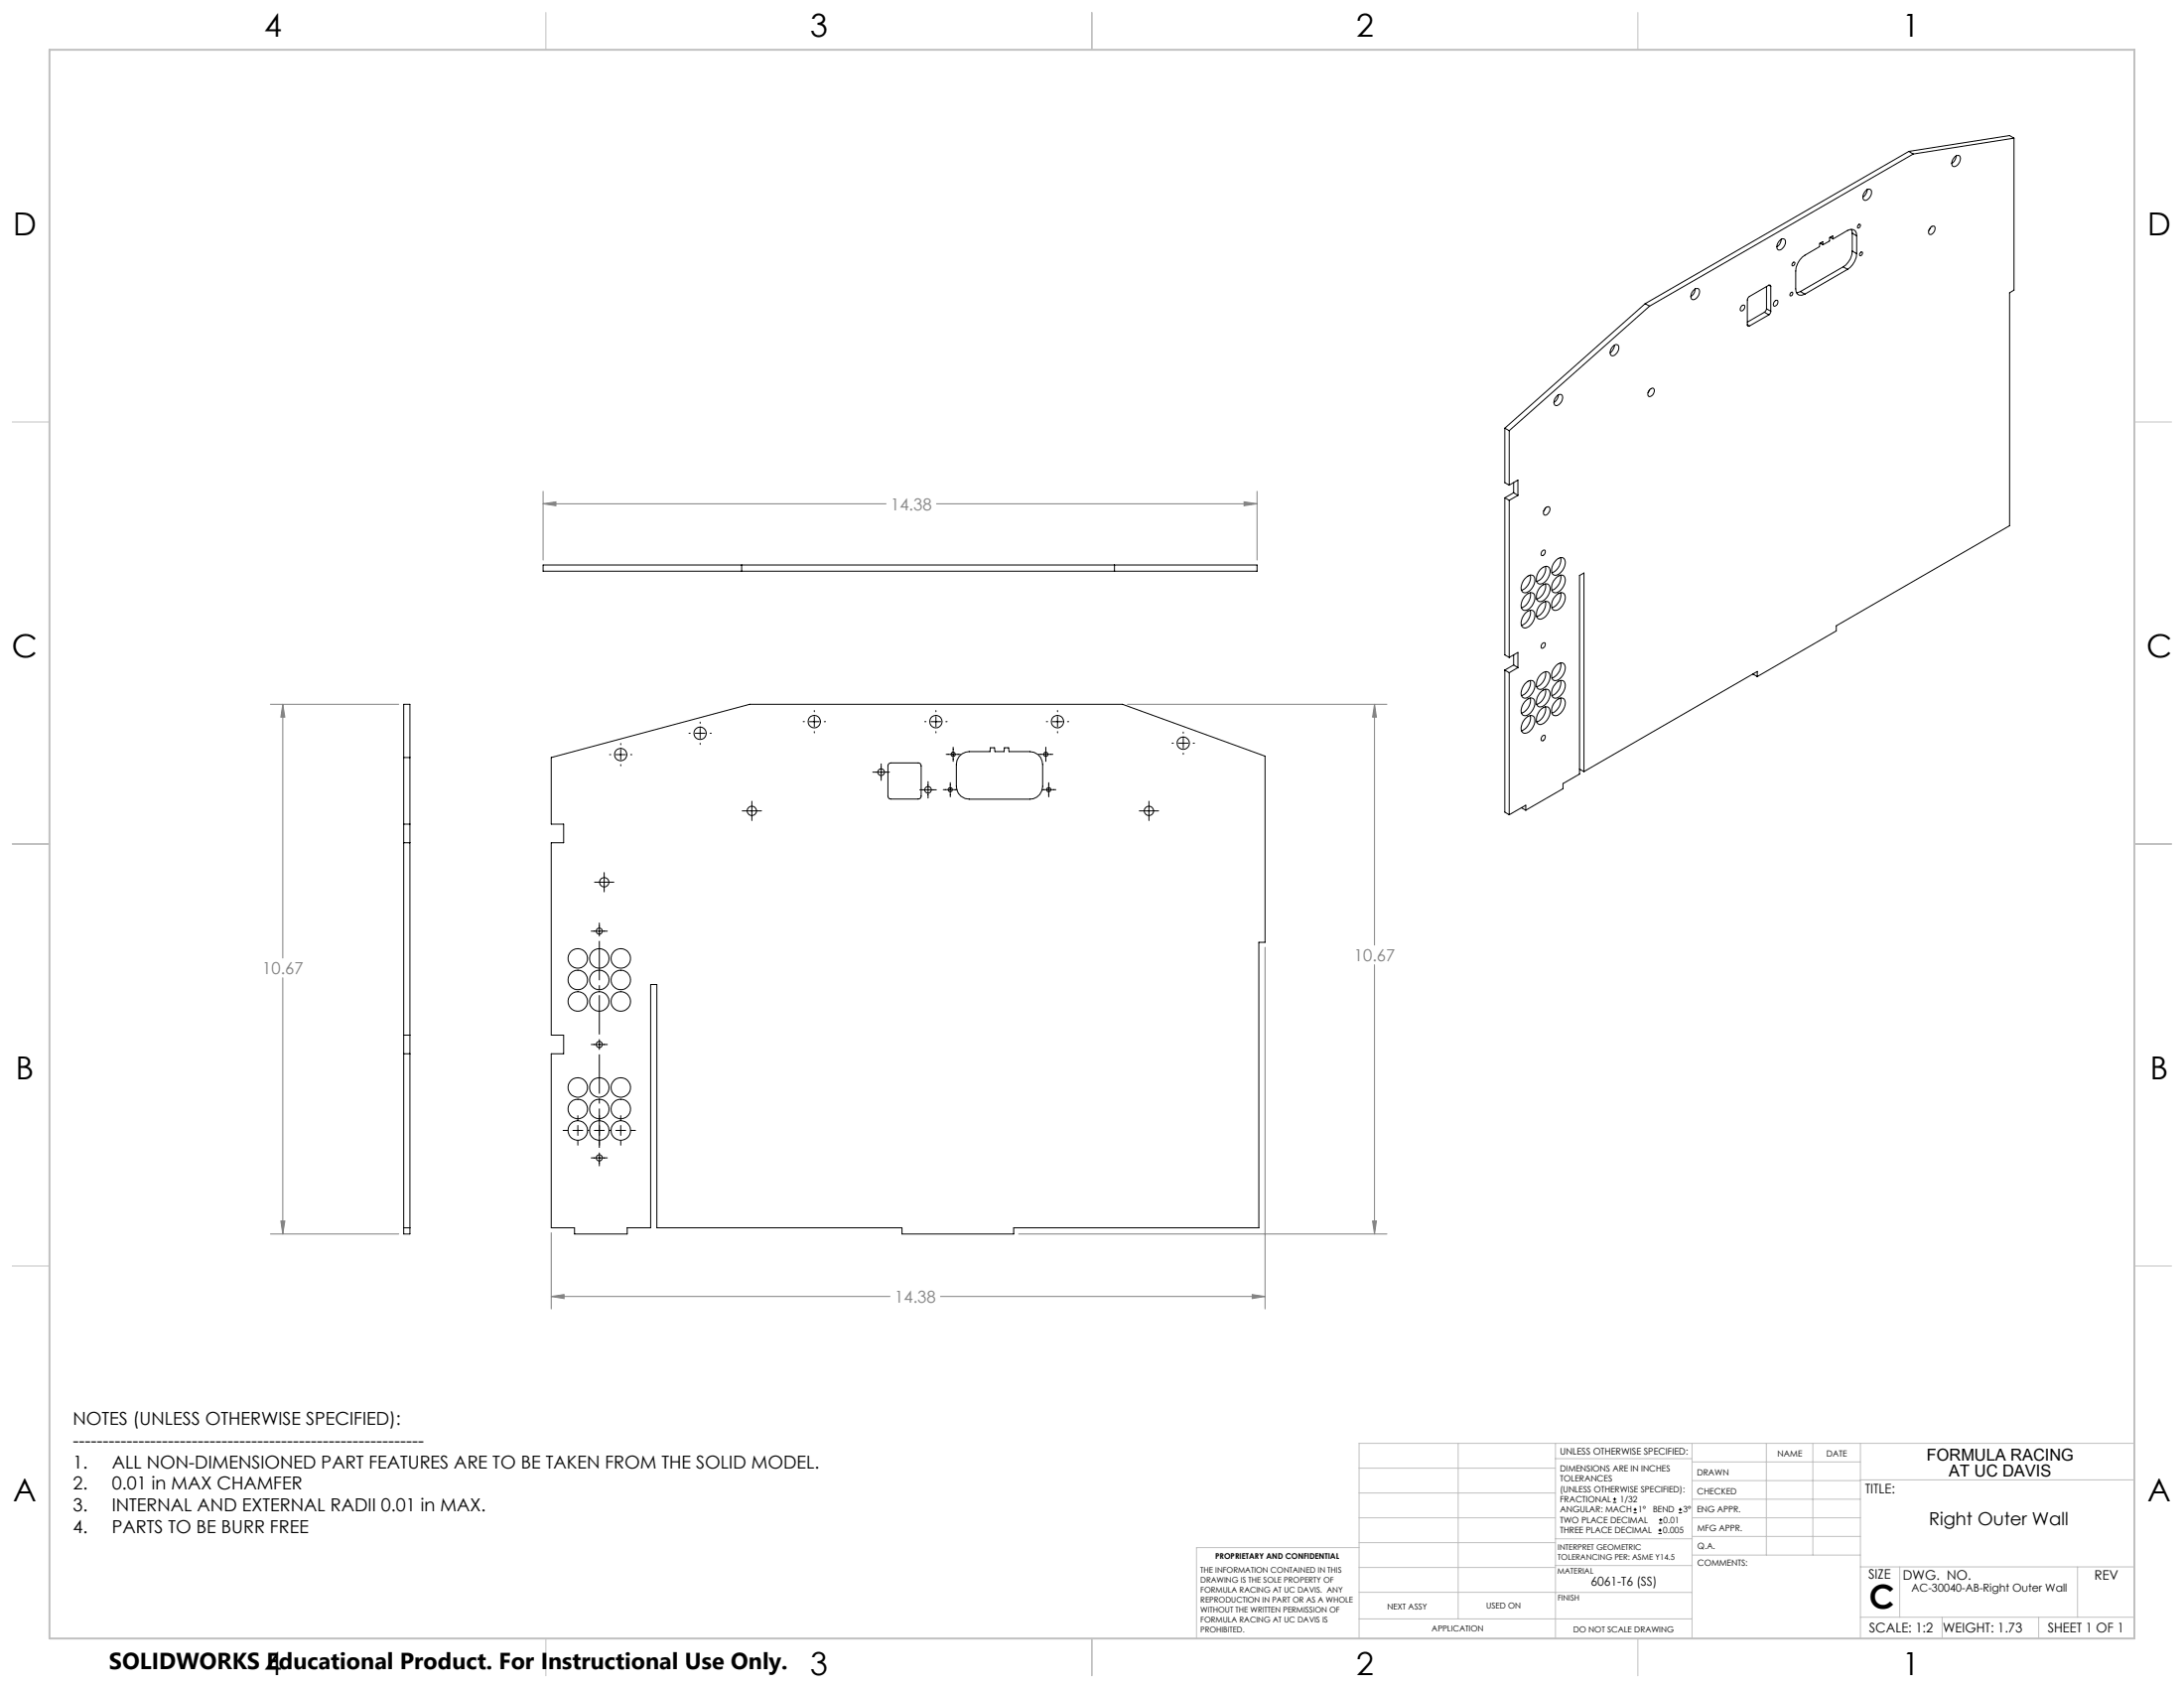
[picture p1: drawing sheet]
<svg xmlns="http://www.w3.org/2000/svg" width="559mm" height="432mm" viewBox="0 0 559 432" stroke-linecap="round" stroke-linejoin="round" font-family="sans-serif">
<g fill="none" stroke="#000" stroke-width=".25">
<path d="M488.4 38.7l1.1 .7M488.4 38.7l-67.5 39M489.5 39.4l-67.4 38.9M500.5 39.9l-.2 .9-.9 1M515.3 35.3l-25.8 4.1M515.3 35.3v38.9l-1.1 .7v59.6l-44.4 25.6v1.3l-20.2 11.7M515.3 35.3l-1.1-.6-25.8 4M473.7 58.7l.2 1M473.9 59.7l1.2 .6M473.9 59.7v4.5M475.6 57.4a.46 .46 0 0 1 .5 .5 .46 .46 0 0 1-.5 .4 .46 .46 0 0 1-.4-.4 .46 .46 0 0 1 .4-.5zM477.4 48.8a.83 .83 0 0 1 1.4 0 2.12 2.12 0 0 1-1.7 2.5 1.41 1.41 0 0 1 0-2.2z"/>
<path d="M477.7 48.5l-.4 1.3-.7 .6M493.9 58.2l-.4 .7M494 58.2a.65 .65 0 0 1 1.1-.2 1.41 1.41 0 0 1-1.5 1.9 1.3 1.3 0 0 1 .4-1.7zM500.1 40.1a.81 .81 0 0 1 1.2-.3 .81 .81 0 0 1 .2 1.2l-.1 .4a1.4 1.4 0 0 1-1.8 1.1 1.99 1.99 0 0 1 .5-2.4zM420.9 77.7l-35.9 31.8M420.9 77.7l1.2 .6M422.1 78.3l-35.9 31.9M433.4 74.2a.84 .84 0 0 1 1.4 0 2.06 2.06 0 0 1-1.7 2.5 1.39 1.39 0 0 1 0-2.2zM433.7 73.9l-.2 .9-.9 1.1M445.6 78.3l.7-.2a.97 .97 0 0 1-.9 1.4l-.1-.7zM451.4 79.9l1.2 .6M451.4 79.9l-4.3 2.5"/>
<path d="M452 79l-.6 .9M452 79l1.1 .6M452 73.3v5.7M452.6 73l.3-.1 .2 .4M452.6 73l-5 2.8-.4 .5-.1 6.8M452.6 73l.5 .3M453.1 79.6l-.5 .9M453.1 73.3v6.3M454.1 77l.7-.2a.99 .99 0 0 1-.9 1.5l-.2-.4zM455.4 61.5a.8 .8 0 0 1 1.4 0 2.12 2.12 0 0 1-1.7 2.5 1.53 1.53 0 0 1 .3-2.5zM455.8 61.2l-.1 .5a2.2 2.2 0 0 1-1.1 1.4M458.2 74.9l.3-.2a.52 .52 0 0 1 .1 .7 .52 .52 0 0 1-.6 .2z"/>
<path d="M458.7 67.2l.3-.2a.52 .52 0 0 1 .1 .7 .52 .52 0 0 1-.6 .2zM460.7 74.6l-1 .3M460.7 74.6l1.1 .6M465.7 62.2l.7 .4M466.4 62.6v-.8l-.8 .5-.1 .8-3.7 2.2a5.1 5.1 0 0 0-2.3 4v4.6a1.35 1.35 0 0 0 1.5 1.6l.8-.3M468.3 60.7l.7 .4M469 61.1l-.1-.7-.8 .4v.9l-1.7 .9M471.6 68.3l1.1 .6M471.6 68.3l-10.9 6.3M472.7 68.9l-10.9 6.3M473.9 64.2a4.9 4.9 0 0 1-2.3 4.1M473.9 64.2l1.2 .7"/>
<path d="M475.1 64.9a5.1 5.1 0 0 1-2.4 4M475.1 60.3a1.43 1.43 0 0 0-.7-1.5 1.43 1.43 0 0 0-1.7 .1l-3.7 2.2M475.1 60.3v4.6M476 64.6l.3-.1a.51 .51 0 0 1 .1 .6 .51 .51 0 0 1-.6 .2zM412.7 88.5a.8 .8 0 0 1 1.5 0 2.12 2.12 0 0 1-1.8 2.5 1.53 1.53 0 0 1 .3-2.5zM413.1 88.3l-.5 1.3-.6 .6M422.1 99.7l-.4 .7M422.1 99.6l.9-.3a1.32 1.32 0 0 1 0 1.4 1.32 1.32 0 0 1-1.2 .7 1.32 1.32 0 0 1 .3-1.8zM447.1 83.1l.2 .3h.3M447.1 83.1l.5 .3M452.6 80.5l-5 2.9M385 109.5l1.2 .7"/>
<path d="M385 109.5v14l1.2 .6M386.2 110.2v13.9M398.4 101.3a.84 .84 0 0 1 1.4 0 2.07 2.07 0 0 1-1.7 2.5 1.33 1.33 0 0 1 0-2.2zM398.7 101l-.2 .9-.9 1.1M385 127.4v40.1l1.2 .7M385 127.4l1.2 .6M386.2 128v40.2M386.2 124.1l2.2-1.3v3.9M387.3 126l1.1 .7M387.3 123.5v2.5M387.3 126l-2.3 1.4M388.4 126.7l-2.2 1.3"/>
<path d="M395.4 130l-.4 .7M395.4 130l.9-.4a1.32 1.32 0 0 1 0 1.5 1.32 1.32 0 0 1-1.2 .6 1.33 1.33 0 0 1 .3-1.7zM139 144.5h182.6v1.6h-182.6zM189.8 144.5v1.6M285.2 144.5v1.6M390.5 147.7a1.22 1.22 0 0 1 1.6-.5 1.22 1.22 0 0 1 .6 1.6 3.1 3.1 0 0 1-2.8 2.8 1.68 1.68 0 0 1-.4-2.4zM390.5 152.2a1.22 1.22 0 0 1 1.6-.5 1.22 1.22 0 0 1 .6 1.5 3.2 3.2 0 0 1-2.8 2.9 1.73 1.73 0 0 1-.4-2.5zM390.5 156.6a1.22 1.22 0 0 1 1.6-.5 1.22 1.22 0 0 1 .6 1.6 3.2 3.2 0 0 1-2.8 2.9 1.73 1.73 0 0 1-.4-2.5zM391.5 147.1a3.5 3.5 0 0 1-2.2 3.9M391.5 151.6a3.5 3.5 0 0 1-2.2 3.9M391.5 156.1a3.6 3.6 0 0 1-2.2 3.9M394.4 145.4a1.22 1.22 0 0 1 1.6-.5 1.22 1.22 0 0 1 .6 1.6 3.2 3.2 0 0 1-2.8 2.9 1.73 1.73 0 0 1-.5-2.5z"/>
<path d="M394.4 149.9a1.23 1.23 0 0 1 1.6-.5 1.23 1.23 0 0 1 .6 1.6 3.2 3.2 0 0 1-2.8 2.9 1.7 1.7 0 0 1-.5-2.5zM394.4 154.4a1.19 1.19 0 0 1 1.3-.5 1.19 1.19 0 0 1 .9 1.1 3.3 3.3 0 0 1-2.8 3.4 1.68 1.68 0 0 1-.5-2.5zM394.6 140.9l.5-.2a.74 .74 0 0 1 .2 .9 .74 .74 0 0 1-1 .4v-.5zM395.4 144.9a3.5 3.5 0 0 1-2.2 3.8M395.4 149.4a3.6 3.6 0 0 1-2.2 3.8M395.4 153.8a3.5 3.5 0 0 1-2.2 3.9M398.3 143.2a1.23 1.23 0 0 1 1.6-.5 1.23 1.23 0 0 1 .6 1.6 3.2 3.2 0 0 1-2.8 2.8 1.78 1.78 0 0 1-.5-2.4zM398.3 147.7a1.19 1.19 0 0 1 1.3-.6 1.19 1.19 0 0 1 .9 1.1 3.6 3.6 0 0 1-2.4 3.5 1.27 1.27 0 0 1-1-2 3.8 3.8 0 0 1 1.2-2zM398.3 152.2a1.22 1.22 0 0 1 1.6-.5 1.22 1.22 0 0 1 .6 1.5 3.2 3.2 0 0 1-2.8 2.9 1.81 1.81 0 0 1-.5-2.5zM399.3 142.6a3.6 3.6 0 0 1-2.2 3.9M399.3 147.1a3.5 3.5 0 0 1-2.2 3.9M399.3 151.6a3.5 3.5 0 0 1-2.2 3.9"/>
<path d="M385 171.4v36.4l1.2 .6M385 171.4l1.2 .7M386.2 168.2l2.2-1.3v3.9M386.2 172.1v36.3M387.3 167.5v2.6M387.3 170.1l1.1 .7M387.3 170.1l-2.3 1.3M388.4 170.8l-2.2 1.3M390.1 175a1.6 1.6 0 0 1 2.4-.6 3.2 3.2 0 0 1-2.6 4.2 1.68 1.68 0 0 1-.4-2.5zM390.5 179.1a1.22 1.22 0 0 1 1.6-.5 1.22 1.22 0 0 1 .6 1.6 3.1 3.1 0 0 1-2.8 2.9 1.68 1.68 0 0 1-.4-2.5zM391.5 174.1a3.6 3.6 0 0 1-2.2 3.8M391.5 178.6a3.5 3.5 0 0 1-2.2 3.8"/>
<path d="M394.4 172.4a1.22 1.22 0 0 1 1.6-.5 1.22 1.22 0 0 1 .6 1.6 3.1 3.1 0 0 1-2.8 2.8 1.68 1.68 0 0 1-.5-2.5zM394.4 176.8a1.22 1.22 0 0 1 1.6-.4 1.22 1.22 0 0 1 .6 1.5 3.2 3.2 0 0 1-2.8 2.9 1.73 1.73 0 0 1-.5-2.5zM394.6 164.6l.7-.2a.92 .92 0 0 1-.9 1.4l-.1-.7zM395.4 171.8a3.5 3.5 0 0 1-2.2 3.9M395.4 176.3a3.6 3.6 0 0 1-2.2 3.9M398.3 170.1a1.22 1.22 0 0 1 1.6-.5 1.22 1.22 0 0 1 .6 1.6 3.2 3.2 0 0 1-2.8 2.9 1.81 1.81 0 0 1-.5-2.5zM398.3 174.6a1.23 1.23 0 0 1 1.6-.5 1.23 1.23 0 0 1 .6 1.6 3.2 3.2 0 0 1-2.8 2.9 1.75 1.75 0 0 1-.5-2.5zM398.3 179.1a1.22 1.22 0 0 1 1.6-.5 1.22 1.22 0 0 1 .6 1.6 3.1 3.1 0 0 1-2.8 2.9 1.75 1.75 0 0 1-.5-2.5zM399.3 169.6a3.6 3.6 0 0 1-2.2 3.9M399.3 174.1a3.5 3.5 0 0 1-2.2 3.8M399.3 178.6a3.5 3.5 0 0 1-2.2 3.8M448.5 172.4h.1"/>
<path d="M448.5 172.4l1.1 .7M449.6 173.1v-1.3l-44.3 25.6M103.3 180.2h1.6v135.5h-1.6zM103.3 193.8h1.6M141 193.8l50.8-13.6h95.4l36.5 13.2v47.7h-1.6v73h-62.7v1.6h-28.6v-1.6h-62.7v-62.3h-1.6v62.3h-6v1.6h-13.5v-1.6h-6v-44.5h3.2v-4.8h-3.2v-49.2h3.2v-4.8h-3.2zM156 193h.3M157.6 193h2.5M158.8 190.2v.3M158.8 191.8v2.5M158.8 195.6v.3M161.4 193h.3M176.3 187.6h.3"/>
<path d="M177.9 187.6h2.5M179.1 184.7v.3M179.1 186.3v2.5M179.1 190.1v.3M181.7 187.6h.3M205.5 184.6h.3M207.1 184.6h2.5M208.4 181.8v.3M208.4 183.3v2.6M208.4 187.1v.4M210.9 184.6h.3M223.3 197.5h4.3"/>
<path d="M225.5 195.4v4.2M227.4 195.4l.5-.2h7a.72 .72 0 0 1 .8 .7v7.8a.72 .72 0 0 1-.8 .7h-7a.71 .71 0 0 1-.7-.7v-7.8zM236.6 184.6h.3M237.5 199.9v4.3M238.2 184.6h2.5M239.5 181.8v.3M239.5 183.3v2.6M239.5 187.1v.4M242 184.6h.3M242.1 193h3.6M243.9 191.1v3.7M245.4 193.5l.8-.7 1.8-.5h5.3l.1-1h1.1l.1 1h2.3l.1-1h1.1l.1 1h5.3a3.3 3.3 0 0 1 3.3 3.2v5.7a3.3 3.3 0 0 1-3.3 3.2h-15.5a3.3 3.3 0 0 1-3.3-3.2v-5.7l.2-1z"/>
<path d="M265.8 193h3.6M267.6 191.1v3.7M267.7 184.6h.3M269.3 184.6h2.6M270.6 181.8v.3M270.6 183.3v2.6M270.6 187.1v.4M273.1 184.6h.3M299.9 190.1h.3M301.5 190.1h2.5M302.8 187.3v.3M302.8 188.8v2.6"/>
<path d="M302.8 192.7v.3M305.3 190.1h.3M390.1 184a1.65 1.65 0 0 1 2.4-.7 3.2 3.2 0 0 1-2.6 4.3 1.73 1.73 0 0 1-.4-2.5zM391.5 183.1a3.6 3.6 0 0 1-2.2 3.8M394.4 181.3a1.23 1.23 0 0 1 1.6-.4 1.23 1.23 0 0 1 .6 1.6 3.2 3.2 0 0 1-2.8 2.8 1.7 1.7 0 0 1-.5-2.5zM394.6 188.3l.5-.2a.74 .74 0 0 1 .2 .9 .74 .74 0 0 1-1 .3v-.5zM395.4 180.8a3.6 3.6 0 0 1-2.2 3.9M404.1 196.7l1.2 .7M405.3 197.4v-50.8l-1.2 .6v50.8l-4.2 2.4v1.4l-9.5 5.5M103.3 215.6h1.6M103.3 210.8h1.6M189.9 207.4h4.9"/>
<path d="M192.4 205v4.9M235.3 202h4.3M241.3 202h3.6M243.1 200.2v3.6M266.5 202h3.7M268.3 200.2v3.6M291.5 207.4h4.9M294 205v4.9M389.3 206.6h.1M389.3 206.6l1.1 .7M390.4 207.3v-1.3l-4.2 2.4M151.3 238.2h4.1"/>
<path d="M152.1 225.7h5M153.4 236.1v3.4M154.6 223.2v4.9M103.3 269.6h1.6M103.3 264.8h1.6M151.3 267.2h4.1M153.4 265.9v2.6M144.1 289.2h1.2M146.6 289.2h2.5M147.8 285.4v1.2M147.8 287.9v2.5M147.8 291.7v1.2"/>
<path d="M151.3 296.2h4.1M152.1 289.2h2.5M153.4 285.4v1.2M153.4 287.9v2.5M153.4 291.7v1.2M153.4 294.9v3.3M157.6 289.2h2.5M158.8 285.4v1.2M158.8 287.9v2.5M158.8 291.7v1.2M161.4 289.2h1.2M103.3 314.1h1.6"/>
<path d="M412.7 384.3h.9M412.7 383.5h.9M413.1 383.1v.8M418 387h.8M418 386.2h.8M418.4 385.7v.9M424.3 392.3h.9M424.3 391.4h.9M424.5 389.6h.8M424.5 388.8h.8M424.7 391v.9M424.9 388.4v.8"/>
<path d="M429.5 387h.9M429.5 386.2h.9M429.9 385.7v.9"/>
<circle cx="158.8" cy="193" r="1.58"/>
<circle cx="179.1" cy="187.6" r="1.59"/>
<circle cx="208.3" cy="184.6" r="1.58"/>
<circle cx="225.4" cy="197.5" r=".86"/>
<circle cx="239.5" cy="184.6" r="1.58"/>
<circle cx="243.9" cy="193" r=".55"/>
<circle cx="267.6" cy="193" r=".55"/>
<circle cx="270.6" cy="184.6" r="1.58"/>
<circle cx="302.7" cy="190.1" r="1.58"/>
<circle cx="192.4" cy="207.4" r="1.2"/>
<circle cx="237.4" cy="202" r=".85"/>
<circle cx="243.1" cy="202" r=".54"/>
<circle cx="268.3" cy="202" r=".54"/>
<circle cx="294" cy="207.4" r="1.2"/>
<circle cx="153.3" cy="238.2" r=".78"/>
<circle cx="154.6" cy="225.7" r="1.2"/>
<circle cx="147.8" cy="245.2" r="2.49"/>
<circle cx="147.8" cy="250.7" r="2.49"/>
<circle cx="147.8" cy="256.2" r="2.49"/>
<circle cx="153.3" cy="245.2" r="2.5"/>
<circle cx="153.3" cy="250.7" r="2.5"/>
<circle cx="153.3" cy="256.2" r="2.5"/>
<circle cx="158.8" cy="245.2" r="2.5"/>
<circle cx="158.8" cy="250.7" r="2.5"/>
<circle cx="158.8" cy="256.2" r="2.5"/>
<circle cx="147.8" cy="278.2" r="2.49"/>
<circle cx="153.3" cy="278.2" r="2.5"/>
<circle cx="153.3" cy="267.2" r=".78"/>
<circle cx="158.8" cy="278.2" r="2.5"/>
<circle cx="147.8" cy="283.7" r="2.49"/>
<circle cx="147.8" cy="289.2" r="2.51"/>
<circle cx="153.3" cy="283.7" r="2.5"/>
<circle cx="153.3" cy="289.2" r="2.51"/>
<circle cx="153.3" cy="296.2" r=".78"/>
<circle cx="158.8" cy="283.7" r="2.5"/>
<circle cx="158.8" cy="289.2" r="2.51"/>
</g>
<g fill="none" stroke="#808080" stroke-width=".25">
<path d="M139 128.9l3.2-.5v1zM139 125.7v17.6M139 128.9h87.7M239.6 128.9h82M318.3 128.4l3.3 .5-3.3 .5zM321.6 125.7v17.6M69.2 180.2h32.8M72.4 180.2l.5 3.2h-1zM72.4 180.2v64.9M288.5 180.2h66.4M351.7 180.2l.5 3.2h-1zM351.7 180.2v61.6"/>
<path d="M72.4 250.1v65.6M323.7 242.3v92.5M351.7 246.8v68.9M69.2 315.7h32.8M71.9 312.3h1l-.5 3.4zM141 315.3v19.5M260.6 315.7h94.3M351.2 312.3h1l-.5 3.4zM141 331.6l3.3-.4v1zM141 331.6h86.7M240.6 331.6h83.1M320.4 331.2l3.3 .4-3.3 .6z"/>
</g>
<path d="M150.4 289.2h.4M155.9 289.2h.4" fill="none" stroke="#000" stroke-width=".25" stroke-dasharray="15.2 1.3 1.3 1.3" stroke-linecap="butt"/>
<path d="M153.4 264.6v-23.9M153.4 293.6v-23.9" fill="none" stroke="#000" stroke-width=".25" stroke-dasharray="15.2 1.3 1.3 1.3" stroke-dashoffset="5.2" stroke-linecap="butt"/>
<g fill="none" stroke="#c0c0c0" stroke-width=".25">
<path d="M139.7 3.2v9.5M279.4 3.2v9.5M419.1 3.2v9.5M3.1 107.9h9.6M546.1 107.9h9.5M3.1 215.9h9.6M546.1 215.9h9.5M3.1 323.8h9.6M546.1 323.8h9.5M347.7 375.6h50.3M373.1 369.2v44.9M398 369.2v49.9"/>
<path d="M398 373.1h34.9M432.9 369.2v49.9M432.9 378.7h43.1M432.9 374h43.1M451.9 369.2v28.6M463.8 369.2v28.6M476 369.2v49.9M476 378.6h70.1M546.1 369.2h-198.4v49.9M347.7 394.6h50.3M347.7 388.3h50.3M347.7 381.9h50.3"/>
<path d="M347.7 395.9h-41.6v23.2M398 393.6h35M432.9 383.5h43.1M432.9 388.3h43.1M432.9 393h43.1M433 397.8h43M139.7 419.1v9.6M279.4 419.1v9.6M347.7 414.1h85.2M347.7 401h50.3M347.7 407.3h50.3M398 407.4h34.9"/>
<path d="M398 400.5h35M419.1 419.1v9.6M476 413.7h70.1M476 400.8h70.1M486.1 400.8v12.9M496.9 413.7v5.4M521.6 413.7v5.4M531.6 400.8v12.9"/>
</g>
<path d="M12.7 12.7h533.4v406.4h-533.4z" fill="none" stroke="#c0c0c0" stroke-width=".5"/>
<path d="M71.9 312.3h1l-.5 3.4zM72.4 180.2l.5 3.2h-1zM318.3 128.4l3.3 .5-3.3 .5zM139 128.9l3.2-.5v1zM351.7 180.2l.5 3.2h-1zM351.2 312.3h1l-.5 3.4zM320.4 331.2l3.3 .4-3.3 .6zM141 331.6l3.3-.4v1z" fill="#808080"/>
<text font-size="8.5" x="478.3" y="411.4">C</text>
<g font-size="8.1">
<text x="67.6" y="9.3">4</text>
<text x="207.3" y="9.3">3</text>
<text x="347" y="9.3">2</text>
<text x="486.7" y="9.3">1</text>
<text x="3.3" y="60.1">D</text>
<text x="549.4" y="60.1">D</text>
<text x="3" y="168">C</text>
<text x="549.1" y="168">C</text>
<text x="4" y="276">B</text>
<text x="550.1" y="276">B</text>
<text x="3.3" y="383.9">A</text>
<text x="549.4" y="383.9">A</text>
<text x="67.6" y="428.4">4</text>
<text x="207.3" y="428.4">3</text>
<text x="347" y="428.4">2</text>
<text x="486.7" y="428.4">1</text>
</g>
<text font-size="5.9" x="27.9" y="427">SOLIDWORKS Educational Product. For Instructional Use Only.</text>
<g font-size="4.6">
<text x="18.6" y="364.4">NOTES (UNLESS OTHERWISE SPECIFIED):</text>
<text x="18.6" y="370">-----------------------------------------------------------</text>
<text x="18.6" y="375.5">1.</text>
<text x="28.6" y="375.5">ALL NON-DIMENSIONED PART FEATURES ARE TO BE TAKEN FROM THE SOLID MODEL.</text>
<text x="18.6" y="381.1">2.</text>
<text x="28.6" y="381.1">0.01 in MAX CHAMFER</text>
<text x="18.6" y="386.7">3.</text>
<text x="28.6" y="386.7">INTERNAL AND EXTERNAL RADII 0.01 in MAX.</text>
<text x="18.6" y="392.3">4.</text>
<text x="28.6" y="392.3">PARTS TO BE BURR FREE</text>
<text x="493.6" y="390.2">Right Outer Wall</text>
</g>
<g font-size="4.2" fill="#808080">
<text x="227.9" y="130.5">14.38</text>
<text x="346.4" y="245.9">10.67</text>
<text x="67.1" y="249.2">10.67</text>
<text x="228.9" y="333.2">14.38</text>
</g>
<g font-size="4.2">
<text x="493" y="373.5">FORMULA RACING</text>
<text x="498.7" y="377.8">AT UC DAVIS</text>
</g>
<g font-size="3.4">
<text x="477.2" y="381.9">TITLE:</text>
<text x="478.1" y="404">SIZE</text>
<text x="486.9" y="404">DWG. NO.</text>
<text x="535.9" y="404.1">REV</text>
<text x="478.2" y="417.6">SCALE: 1:2</text>
<text x="497.1" y="417.7">WEIGHT: 1.73</text>
<text x="523.9" y="417.6">SHEET 1 OF 1</text>
</g>
<text font-size="3.2" x="407" y="405.7">6061-T6 (SS)</text>
<text font-size="2.8" x="489.1" y="407.2">AC-30040-AB-Right Outer Wall</text>
<text font-size="2.4" x="399.2" y="372.1">UNLESS OTHERWISE SPECIFIED:</text>
<g font-size="2.2">
<text x="399.2" y="376.4">DIMENSIONS ARE IN INCHES</text>
<text x="434.2" y="377.3">DRAWN</text>
<text x="454.8" y="372.5">NAME</text>
<text x="467.3" y="372.6">DATE</text>
<text x="399.2" y="379">TOLERANCES</text>
<text x="399.2" y="381.7">(UNLESS OTHERWISE SPECIFIED):</text>
<text x="434.3" y="382.2">CHECKED</text>
<text x="399.2" y="384.3">FRACTIONAL</text>
<text x="399.2" y="387">ANGULAR: MACH</text>
<text x="399.2" y="389.6">TWO PLACE DECIMAL</text>
<text x="414.5" y="384.3">1/32</text>
<text x="419.1" y="387">1°</text>
<text x="422.9" y="387">BEND</text>
<text x="425.6" y="389.6">0.01</text>
<text x="430.6" y="387">3°</text>
<text x="434.2" y="386.8">ENG APPR.</text>
<text x="399.2" y="392.3">THREE PLACE DECIMAL</text>
<text x="425.5" y="392.3">0.005</text>
<text x="434.3" y="391.6">MFG APPR.</text>
<text x="434.3" y="396.3">Q.A.</text>
<text x="434.3" y="400.5">COMMENTS:</text>
</g>
<g font-size="2.1">
<text x="354.9" y="411.6">NEXT ASSY</text>
<text x="380.3" y="411.6">USED ON</text>
<text x="366.3" y="417.4">APPLICATION</text>
<text x="402.5" y="417.5">DO NOT SCALE DRAWING</text>
</g>
<g font-size="2">
<text x="310.9" y="398.8">PROPRIETARY AND CONFIDENTIAL</text>
<text x="398.6" y="396.5">INTERPRET GEOMETRIC</text>
<text x="398.6" y="399">TOLERANCING PER: ASME Y14.5</text>
<text x="307.2" y="402.4">THE INFORMATION CONTAINED IN THIS</text>
<text x="307.2" y="404.9">DRAWING IS THE SOLE PROPERTY OF</text>
<text x="307.2" y="407.5">FORMULA RACING AT UC DAVIS. ANY</text>
<text x="398.5" y="402.6">MATERIAL</text>
<text x="307.2" y="410">REPRODUCTION IN PART OR AS A WHOLE</text>
<text x="307.2" y="412.5">WITHOUT THE WRITTEN PERMISSION OF</text>
<text x="398.5" y="409.4">FINISH</text>
<text x="307.2" y="415">FORMULA RACING AT UC DAVIS IS</text>
<text x="307.2" y="417.6">PROHIBITED.</text>
</g>
</svg>
